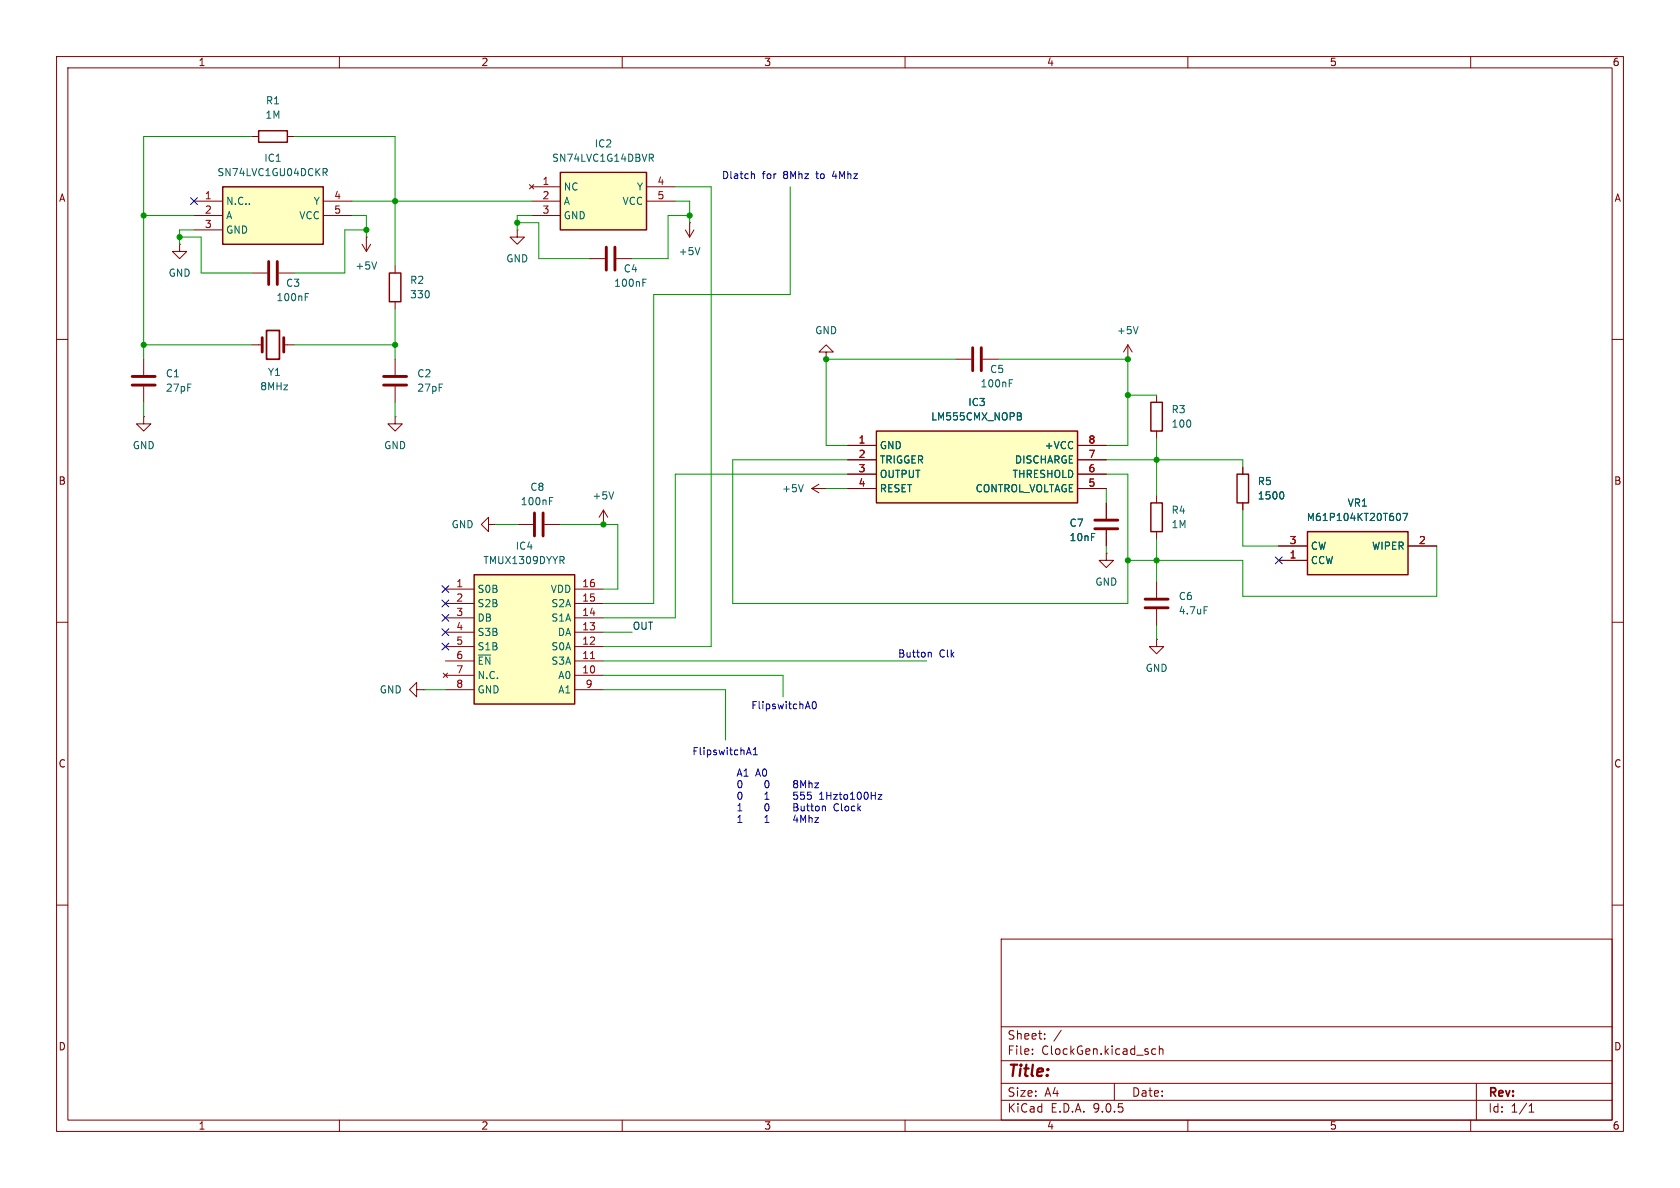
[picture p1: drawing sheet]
<svg xmlns="http://www.w3.org/2000/svg" width="297mm" height="210mm" viewBox="0 0 297 210" stroke-linecap="round" stroke-linejoin="round" font-family="sans-serif">
<g fill="none" stroke="#840000" stroke-width=".18">
<path d="M10 10h277v190h-277zM12 12h273v186h-273zM60 10v2M110 10v2M160 10v2M210 10v2M260 10v2M64 43.2l.8 1.3M64.8 41.9h.1M64.8 41.9v2.6M65.5 43.2l-.7 1.3M10 60h2"/>
<path d="M285 60h2M10 110h2M285 110h2M10 160h2M177 166h108v32h-108zM285 160h2M60 198v2M110 198v2M160 198v2M177 194.5h108M177 191.5h108M177 187.5h108"/>
<path d="M177 181.5h108M182.5 186.3v.1M182.5 185.5v.1M184.7 183.6v.1M184.7 182.8v.1M187.6 182.1l-1.3 2M197 191.5v3M203.7 186.3l.2 .1 .4-.1M204.3 185.5l-.4-.1-.2 .1M205 185.5l.2-.1 .3 .1 .1 .9M205 184.9v1.5M210 198v2"/>
<path d="M260 198v2M261 191.5v6.5M270.3 196.6h.9M270.3 195.5l.4-.4v1.5"/>
</g>
<path d="M66.6 46.3l-.4 1.3" fill="none" stroke="#006464" stroke-width=".18"/>
<path d="M231.1 94h17.8v7.6h-17.8z" fill="#ffffc2"/>
<path d="M231.1 94h17.8v7.6h-17.8z" fill="none" stroke="#840000" stroke-width=".25"/>
<g fill="none" stroke="#840000" stroke-width=".18">
<path d="M121.9 39.4h.1M121.9 39.4v2.5M91.4 40.6v1.3h1.3l-1.3 1.3-1.2-1.3h1.2M91.4 40.6h.1M121.2 40.6l.7 1.3M122.7 40.6l-.8 1.3M25.4 73.7v1.2h1.3l-1.3 1.3-1.3-1.3h1.3M25.4 73.7h.1M25.4 63.5v2.8M25.4 68.3v2.8M44.4 61h2M50.2 61h1.9"/>
<path d="M69.8 73.7v1.2h1.3l-1.3 1.3-1.2-1.3h1.2M69.8 73.7h.1M86.4 92.7v-1.3l-1.3 1.3 1.3 1.3v-1.3h1.2M87.6 92.7h.1M91.4 92.7h2.8M96.3 92.7h2.8M106.7 92.7h.1M106.7 90.2l-.8 1.2M106.7 90.2l.7 1.2M106.7 90.2v2.5M226.1 96.5h5M226.1 99.1h5"/>
<path d="M248.9 96.5h5.1"/>
</g>
<path d="M123.7 43.8l-.4 1.2M97.1 88.6h.5M97.1 88h.6M108.5 86.9l-.4 1.3M247.3 90.7a.79 .79 0 0 1 0 1.3M248 90.7h.9l-.6 1.3" fill="none" stroke="#006464" stroke-width=".18"/>
<path d="M46.4 59.7v2.5M50.2 59.7v2.5M23.4 66.5h4M23.4 68.1h4M94.5 90.7v4M96 90.7v4" fill="none" stroke="#840000" stroke-width=".51"/>
<path d="M47.1 58.4h2.3v5.1h-2.3z" fill="none" stroke="#840000" stroke-width=".3"/>
<path d="M83.8 101.6h17.8v22.9h-17.8z" fill="#ffffc2"/>
<path d="M68.8 48.3h2.1v5h-2.1zM203.5 71.1h2v5.1h-2zM83.8 101.6h17.8v22.9h-17.8z" fill="none" stroke="#840000" stroke-width=".25"/>
<g fill="none" stroke="#840000" stroke-width=".18">
<path d="M44.4 48.3h2.8M49.3 48.3h2.8M69.8 47v1.3M69.8 53.3v1.3M69.8 63.5v2.8M69.8 68.3v2.8M146 62.2h1.3l-1.3-1.2-1.2 1.2h1.2v1.3M146 63.5h.1M168.9 63.5h2.8M173.7 63.5h2.8M199.4 63.5h.1M199.4 61l-.8 1.2"/>
<path d="M199.4 61l.8 1.2M199.4 61v2.5M204.5 69.9v1.2M204.5 76.2v1.3M143.5 86.4l1.3 .7M143.5 86.4h2.5M144.8 85.6l-1.3 .8M146 86.4h.1M78.4 119l.7 .8M78.7 104.1h5.1M78.7 106.7h5.1M78.7 109.2h5.1"/>
<path d="M78.7 111.8h5.1M78.7 114.3h5.1M78.7 116.8h5.1M78.7 119.4h5.1M79.1 119l-.7 .8M101.6 104.1h5.1M101.6 106.7h5.1M101.6 109.2h5.1M101.6 111.8h5.1M101.6 114.3h5.1M101.6 116.8h5.1M101.6 119.4h5.1"/>
<path d="M73.7 121.9v-1.2l-1.3 1.2 1.3 1.3v-1.3h1.2M74.9 121.9h.1M78.7 121.9h5.1M101.6 121.9h5.1"/>
</g>
<path d="M104.4 116.4h.7" fill="none" stroke="#a90000" stroke-width=".18"/>
<path d="M47.5 46.2v4.1M49 46.2v4.1M67.8 66.5h4.1M67.8 68.1h4.1M172 61.5v4M173.5 61.5v4" fill="none" stroke="#840000" stroke-width=".51"/>
<path d="M54 52.5h.4M54 51.9h.6M201.2 57.7l-.4 1.3M178.4 67.7h.4M178.4 67.1h.6M142 85.7l-.4 1.2" fill="none" stroke="#006464" stroke-width=".18"/>
<path d="M154.9 76.2h35.6v12.7h-35.6z" fill="#ffffc2"/>
<path d="M45.7 23.1h5.1v2h-5.1zM154.9 76.2h35.6v12.7h-35.6z" fill="none" stroke="#840000" stroke-width=".25"/>
<g fill="none" stroke="#840000" stroke-width=".18">
<path d="M44.4 24.1h1.3M50.8 24.1h1.3M149.9 78.7h5M190.5 78.7h5.1M149.9 81.3h5M149.9 83.8h5M149.9 86.4h5M190.5 81.3h5.1M190.5 83.8h5.1M190.5 86.4h5.1M195.6 97.8v1.3h1.2l-1.2 1.2-1.3-1.2h1.3M195.6 97.8h.1"/>
<path d="M195.6 88.9v2.8M195.6 93.7v2.8"/>
</g>
<path d="M180.3 73l.2 .2-.2 .4 .3 .2-.1 .3-.2 .1" fill="none" stroke="#006464" stroke-width=".18"/>
<path d="M193.5 91.9h4.1M193.5 93.5h4.1" fill="none" stroke="#840000" stroke-width=".51"/>
<path d="M39.4 33h17.7v10.2h-17.7z" fill="#ffffc2"/>
<path d="M39.4 33h17.7v10.2h-17.7zM203.5 88.9h2v5.1h-2zM218.7 83.8h2v5.1h-2z" fill="none" stroke="#840000" stroke-width=".25"/>
<path d="M34.3 35.6h5.1M34.3 38.1h5.1M57.1 35.6h5.1M57.1 38.1h5.1M34.3 40.6h5.1M104.1 45.7h2.8M109 45.7h2.8M204.5 87.6v1.3M204.5 94v1.3M219.7 82.6v1.2M219.7 88.9v1.3" fill="none" stroke="#840000" stroke-width=".18"/>
<path d="M57.1 29.8h.5l.2 .2-.1 .4-.6 .1M57.4 30.5l.4 .6M113.7 50h.4M113.7 49.3h.6M226.7 86.9a.79 .79 0 0 1 0 1.3" fill="none" stroke="#006464" stroke-width=".18"/>
<path d="M107.2 43.7v4.1M108.7 43.7v4.1" fill="none" stroke="#840000" stroke-width=".51"/>
<path d="M99.1 30.5h15.2v10.1h-15.2z" fill="#ffffc2"/>
<path d="M99.1 30.5h15.2v10.1h-15.2z" fill="none" stroke="#840000" stroke-width=".25"/>
<g fill="none" stroke="#840000" stroke-width=".18">
<path d="M93.6 32.6l.8 .8M94 33h5.1M94 35.6h5.1M94 38.1h5.1M94.4 32.6l-.8 .8M114.3 33h5.1M114.3 35.6h5.1M31.7 43.2v1.3h1.3l-1.3 1.2-1.2-1.2h1.2M31.7 43.2h.1M149.9 78.7h5M190.5 78.7h5.1M149.9 81.3h5"/>
<path d="M149.9 83.8h5M149.9 86.4h5M190.5 81.3h5.1M190.5 83.8h5.1M190.5 86.4h5.1M195.6 88.9v2.8M195.6 93.7v2.8M219.7 82.6v1.2M219.7 88.9v1.3M226.1 96.5h5M226.1 99.1h5M248.9 96.5h5.1"/>
<path d="M204.5 113v1.3h1.2l-1.2 1.3-1.3-1.3h1.3M204.5 113h.1M204.5 102.9v2.8M204.5 107.7v2.8"/>
</g>
<path d="M114.8 27.2h.5l.2 .3-.1 .4h-.6M115.1 27.9l.4 .6M180.3 73l.2 .2-.2 .4 .3 .2-.1 .3-.2 .1M226.7 86.9a.79 .79 0 0 1 0 1.3M247.3 90.7a.79 .79 0 0 1 0 1.3M248 90.7h.9l-.6 1.3M212.9 107.3h.6" fill="none" stroke="#006464" stroke-width=".18"/>
<path d="M202.4 105.9h4.1M202.4 107.4h4.1" fill="none" stroke="#840000" stroke-width=".51"/>
<g fill="none" stroke="#009600" stroke-width=".18">
<path d="M25.4 38.1h8.9M44.4 24.1h-19v39.4M52.1 24.1h17.7v22.9M62.2 38.1h2.6v3.8M62.2 35.6h31.8M91.4 39.4h3.8v6.3h8.9M94 38.1h-2.6v2.5M119.4 35.6h2.5v3.8M119.4 33h6.3v81.3h-19M121.9 38.1h-3.8v7.6h-6.3M139.7 33v19.1h-24.1v54.6h-8.9M31.7 41.9h3.9v6.4h8.8"/>
<path d="M34.3 40.6h-2.6v2.6M64.8 40.6h-3.8v7.7h-8.9M69.8 54.6v8.9M25.4 71.1v2.6M25.4 61h19M52.1 61h17.7M69.8 71.1v2.6M168.9 63.5h-22.9v15.2h3.9M176.5 63.5h22.9v15.2h-3.8M199.4 69.9h5.1M204.5 77.5v10.1M87.6 92.7h3.8"/>
<path d="M99.1 92.7h10.1v11.4h-2.5M146 86.4h3.9M149.9 81.3h-20.4v25.4h69.9v-22.9h-3.8M149.9 83.8h-30.5v25.4h-12.7M195.6 81.3h24.1v1.3M195.6 86.4v2.5M195.6 96.5v1.3M204.5 95.3v7.6M219.7 90.2v6.3h6.4M254 96.5v8.9h-34.3v-6.3h-20.3M106.7 111.8h5.1M106.7 119.4h31.7v3.8"/>
<path d="M106.7 116.8h57.1M204.5 110.5v2.5M74.9 121.9h3.8M106.7 121.9h21.6v8.9"/>
</g>
<g fill="none" stroke="#000084" stroke-width=".18">
<path d="M33.7 35l1.2 1.2M34.9 35l-1.2 1.2M225.5 98.5l1.2 1.2M226.7 98.5l-1.2 1.2M78.1 111.2l1.2 1.2M78.1 103.5l1.2 1.2M78.1 106.1l1.2 1.2M78.1 108.6l1.2 1.2M78.1 113.7l1.2 1.2M79.3 111.2l-1.2 1.2M79.3 103.5l-1.2 1.2M79.3 106.1l-1.2 1.2"/>
<path d="M79.3 108.6l-1.2 1.2M79.3 113.7l-1.2 1.2"/>
</g>
<g fill="none" stroke="#0000c2" stroke-width=".18">
<path d="M133 30.7l.4 .2v.7M164.3 115.3l.3 .2v.7M132.1 133.1h.6M132.4 132.2l.4 1.2M133.2 133.4h.7M133.2 132.5l.3-.3v1.2M140.5 138.5l-.2-.2 .2-.3h.3l.2 .2-.2 .3M140.5 138.5l-.2 .3 .1 .3 .1 .2 .4-.1 .1-.2v-.2l-.2-.3M140.5 138.5h.3M141.6 139.3v-1.3l.4 .9 .4-.9v1.3M142.8 124l.4 1.3M143 138v1.3"/>
<path d="M143 138.5l.2-.1 .3 .1 .1 .8M143.7 124.1l.2-.1a.68 .68 0 0 1 .4 .7 .68 .68 0 0 1-.4 .6l-.2-.1-.1-.4zM144 138.4h.7l-.7 .9h.7M140.4 142.1h.4l.2 .2-.2 .4 .2 .1 .1 .3-.3 .2h-.4zM140.4 142.7h.4M140.6 144.1l-.3 .9h.8M140.9 144.5v.9M141 140h-.6l-.1 .6 .2-.1 .4 .1 .1 .2v.4l-.2 .1-.5-.1M141.6 145.4v-1.3l.4 .9 .4-.9v1.3M141.6 142.5l.1 .8h.3l.2-.1M142.2 140h-.6l-.1 .6 .2-.1 .4 .1 .1 .2v.4l-.2 .1-.5-.1M142.2 142.5v.8"/>
<path d="M142.6 142.5h.5M142.8 142.1v1.1l.3 .1M143 144.1v1.3M143 144.7l.2-.2 .3 .1 .1 .8M143.3 142.5h.5M143.4 140h-.6l-.1 .6 .2-.1 .4 .1 .1 .2v.4l-.2 .1-.5-.1M143.5 142.1v1.1l.3 .1M144 144.5h.7l-.7 .9h.7M144.3 142.6l.3-.1 .2 .2v.4l-.2 .2h-.3l-.1-.2zM145.4 142.6l.2-.1 .3 .1v.7M145.4 142.5v.8M155.2 140.5h.7l-.7 .8h.7"/>
</g>
<g fill="#009600" stroke="#009600" stroke-width=".18">
<circle cx="25.4" cy="61" r=".46"/>
<circle cx="64.8" cy="40.6" r=".46"/>
<circle cx="31.7" cy="41.9" r=".46"/>
<circle cx="25.4" cy="38.1" r=".46"/>
<circle cx="69.8" cy="61" r=".46"/>
<circle cx="69.8" cy="35.6" r=".46"/>
<circle cx="121.9" cy="38.1" r=".46"/>
<circle cx="91.4" cy="39.4" r=".46"/>
<circle cx="204.5" cy="81.3" r=".46"/>
<circle cx="199.4" cy="99.1" r=".46"/>
<circle cx="204.5" cy="99.1" r=".46"/>
<circle cx="106.7" cy="92.7" r=".46"/>
<circle cx="199.4" cy="63.5" r=".46"/>
<circle cx="199.4" cy="69.9" r=".46"/>
<circle cx="146" cy="63.5" r=".46"/>
</g>
<text font-size="2.8" fill="#840000" x="178" y="190.9">Title:</text>
<g font-size="2.1" fill="#840000">
<text x="178" y="184">Sheet:</text>
<text x="178" y="186.7">File:</text>
<text x="184.1" y="186.7">ClockGen.kicad_sch</text>
<text x="178" y="196.9">KiCad</text>
<text x="178" y="194.1">Size:</text>
<text x="184.7" y="194.1">A4</text>
<text x="185.7" y="196.9">E.D.A.</text>
<text x="193.3" y="196.9">9.0.5</text>
<text x="200" y="194.1">Date:</text>
<text x="263" y="194.3">Rev:</text>
<text x="263" y="196.9">Id:</text>
<text x="267.1" y="196.9">1/1</text>
</g>
<g font-size="1.8" fill="#840000">
<text x="35" y="11.9">1</text>
<text x="85" y="11.9">2</text>
<text x="135" y="11.9">3</text>
<text x="185" y="11.9">4</text>
<text x="235" y="11.9">5</text>
<text x="285" y="11.9">6</text>
<text x="10.3" y="35.9">A</text>
<text x="285.3" y="35.9">A</text>
<text x="10.3" y="85.9">B</text>
<text x="285.3" y="85.9">B</text>
<text x="10.3" y="135.9">C</text>
<text x="285.3" y="135.9">C</text>
<text x="10.3" y="185.9">D</text>
<text x="285.3" y="185.9">D</text>
<text x="35" y="199.9">1</text>
<text x="85" y="199.9">2</text>
<text x="135" y="199.9">3</text>
<text x="185" y="199.9">4</text>
<text x="235" y="199.9">5</text>
<text x="285" y="199.9">6</text>
</g>
<g font-size="1.8" fill="#006464">
<text x="46.8" y="21.2">1M</text>
<text x="46.9" y="18.6">R1</text>
<text x="46.6" y="28.8">IC1</text>
<text x="97.5" y="28.8">SN74LVC1G14DBVR</text>
<text x="105" y="26.3">IC2</text>
<text x="38.3" y="31.3">SN74LVC1GU04DCKR</text>
<text x="99.6" y="33.9">NC</text>
<text x="112.5" y="33.9">Y</text>
<text x="39.9" y="36.4">N.C..</text>
<text x="39.9" y="39">A</text>
<text x="39.9" y="41.5">GND</text>
<text x="52.8" y="39">VCC</text>
<text x="55.4" y="36.4">Y</text>
<text x="99.6" y="36.4">A</text>
<text x="99.6" y="39">GND</text>
<text x="110" y="36.4">VCC</text>
<text x="62.7" y="47.9">+5V</text>
<text x="89.4" y="46.6">GND</text>
<text x="119.9" y="45.3">+5V</text>
<text x="29.7" y="49.1">GND</text>
<text x="48.8" y="53.4">100nF</text>
<text x="50.5" y="50.9">C3</text>
<text x="72.4" y="50.4">R2</text>
<text x="72.4" y="52.9">330</text>
<text x="108.5" y="50.9">100nF</text>
<text x="110.2" y="48.4">C4</text>
<text x="144" y="59.3">GND</text>
<text x="197.4" y="59.3">+5V</text>
<text x="29.2" y="66.9">C1</text>
<text x="29.2" y="69.4">27pF</text>
<text x="45.9" y="69.2">8MHz</text>
<text x="47.3" y="66.6">Y1</text>
<text x="73.7" y="66.9">C2</text>
<text x="73.7" y="69.4">27pF</text>
<text x="171.1" y="72">IC3</text>
<text x="173.2" y="68.7">100nF</text>
<text x="174.9" y="66.1">C5</text>
<text x="164.5" y="74.5">LM555CMX_NOPB</text>
<text x="207" y="73.3">R3</text>
<text x="207" y="75.8">100</text>
<text x="23.4" y="79.6">GND</text>
<text x="67.8" y="79.6">GND</text>
<text x="155.4" y="79.6">GND</text>
<text x="155.4" y="82.1">TRIGGER</text>
<text x="179.3" y="82.1">DISCHARGE</text>
<text x="184.6" y="79.6">+VCC</text>
<text x="92" y="89.5">100nF</text>
<text x="93.7" y="87">C8</text>
<text x="104.6" y="88.5">+5V</text>
<text x="138.2" y="87.2">+5V</text>
<text x="155.4" y="84.7">OUTPUT</text>
<text x="155.4" y="87.2">RESET</text>
<text x="172.4" y="87.2">CONTROL_VOLTAGE</text>
<text x="178.9" y="84.7">THRESHOLD</text>
<text x="222.3" y="86">R5</text>
<text x="222.3" y="88.5">1500</text>
<text x="238.1" y="89.8">VR1</text>
<text x="79.7" y="93.6">GND</text>
<text x="189" y="93.3">C7</text>
<text x="189" y="95.9">10nF</text>
<text x="207" y="91">R4</text>
<text x="207" y="93.6">1M</text>
<text x="230.9" y="92.3">M61P104KT20T607</text>
<text x="85.4" y="99.9">TMUX1309DYYR</text>
<text x="91.1" y="97.4">IC4</text>
<text x="231.6" y="97.4">CW</text>
<text x="231.6" y="99.9">CCW</text>
<text x="242.5" y="97.4">WIPER</text>
<text x="84.3" y="105">S0B</text>
<text x="84.3" y="107.5">S2B</text>
<text x="97.3" y="105">VDD</text>
<text x="97.4" y="107.5">S2A</text>
<text x="193.5" y="103.7">GND</text>
<text x="208.3" y="106.3">C6</text>
<text x="84.3" y="110.1">DB</text>
<text x="84.3" y="112.6">S3B</text>
<text x="97.4" y="110.1">S1A</text>
<text x="98.5" y="112.6">DA</text>
<text x="208.3" y="108.8">4.7uF</text>
<text x="84.3" y="115.2">S1B</text>
<text x="84.3" y="117.7">~{EN}</text>
<text x="97.4" y="115.2">S0A</text>
<text x="97.4" y="117.7">S3A</text>
<text x="202.4" y="119">GND</text>
<text x="67" y="122.8">GND</text>
<text x="84.3" y="120.2">N.C.</text>
<text x="84.3" y="122.8">GND</text>
<text x="98.6" y="120.2">A0</text>
<text x="98.6" y="122.8">A1</text>
</g>
<g font-size="1.8" fill="#a90000">
<text x="36.1" y="35.3">1</text>
<text x="59" y="35.3">4</text>
<text x="95.8" y="32.8">1</text>
<text x="95.8" y="35.3">2</text>
<text x="116.1" y="32.8">4</text>
<text x="116.1" y="35.3">5</text>
<text x="36.1" y="37.8">2</text>
<text x="36.1" y="40.4">3</text>
<text x="59" y="37.8">5</text>
<text x="95.8" y="37.8">3</text>
<text x="151.7" y="78.5">1</text>
<text x="151.7" y="81">2</text>
<text x="151.7" y="83.6">3</text>
<text x="192.3" y="78.5">8</text>
<text x="192.3" y="81">7</text>
<text x="192.3" y="83.6">6</text>
<text x="151.7" y="86.1">4</text>
<text x="192.3" y="86.1">5</text>
<text x="227.9" y="96.3">3</text>
<text x="227.9" y="98.8">1</text>
<text x="250.8" y="96.3">2</text>
<text x="80.6" y="103.9">1</text>
<text x="80.6" y="106.4">2</text>
<text x="102.8" y="103.9">16</text>
<text x="102.8" y="106.4">15</text>
<text x="80.6" y="109">3</text>
<text x="80.6" y="111.5">4</text>
<text x="102.8" y="109">14</text>
<text x="102.8" y="111.5">13</text>
<text x="80.6" y="114">5</text>
<text x="80.6" y="116.6">6</text>
<text x="80.6" y="119.1">7</text>
<text x="102.8" y="114">12</text>
<text x="102.8" y="116.6">11</text>
<text x="102.8" y="119.1">10</text>
<text x="80.6" y="121.7">8</text>
<text x="103.4" y="121.7">9</text>
</g>
<g font-size="1.8" fill="#0000c2">
<text x="127.5" y="31.9">Dlatch</text>
<text x="134.8" y="31.9">for</text>
<text x="138.6" y="31.9">8Mhz</text>
<text x="144.6" y="31.9">to</text>
<text x="147.6" y="31.9">4Mhz</text>
<text x="158.7" y="116.4">Button</text>
<text x="166" y="116.4">Clk</text>
<text x="132.7" y="125.6">FlipswitchA0</text>
<text x="122.3" y="133.7">FlipswitchA1</text>
<text x="130.1" y="137.5">A1</text>
<text x="133.6" y="137.5">A0</text>
<text x="130.1" y="139.5">0 0 8Mhz</text>
<text x="130.1" y="141.6">0 1 555</text>
<text x="130.1" y="143.6">1 0 Button</text>
<text x="144.8" y="141.6">1Hzto100Hz</text>
<text x="147.3" y="143.6">Clock</text>
<text x="130.1" y="145.7">1 1 4Mhz</text>
</g>
<text font-size="1.8" fill="#0f0f0f" x="111.8" y="111.4">OUT</text>
</svg>
